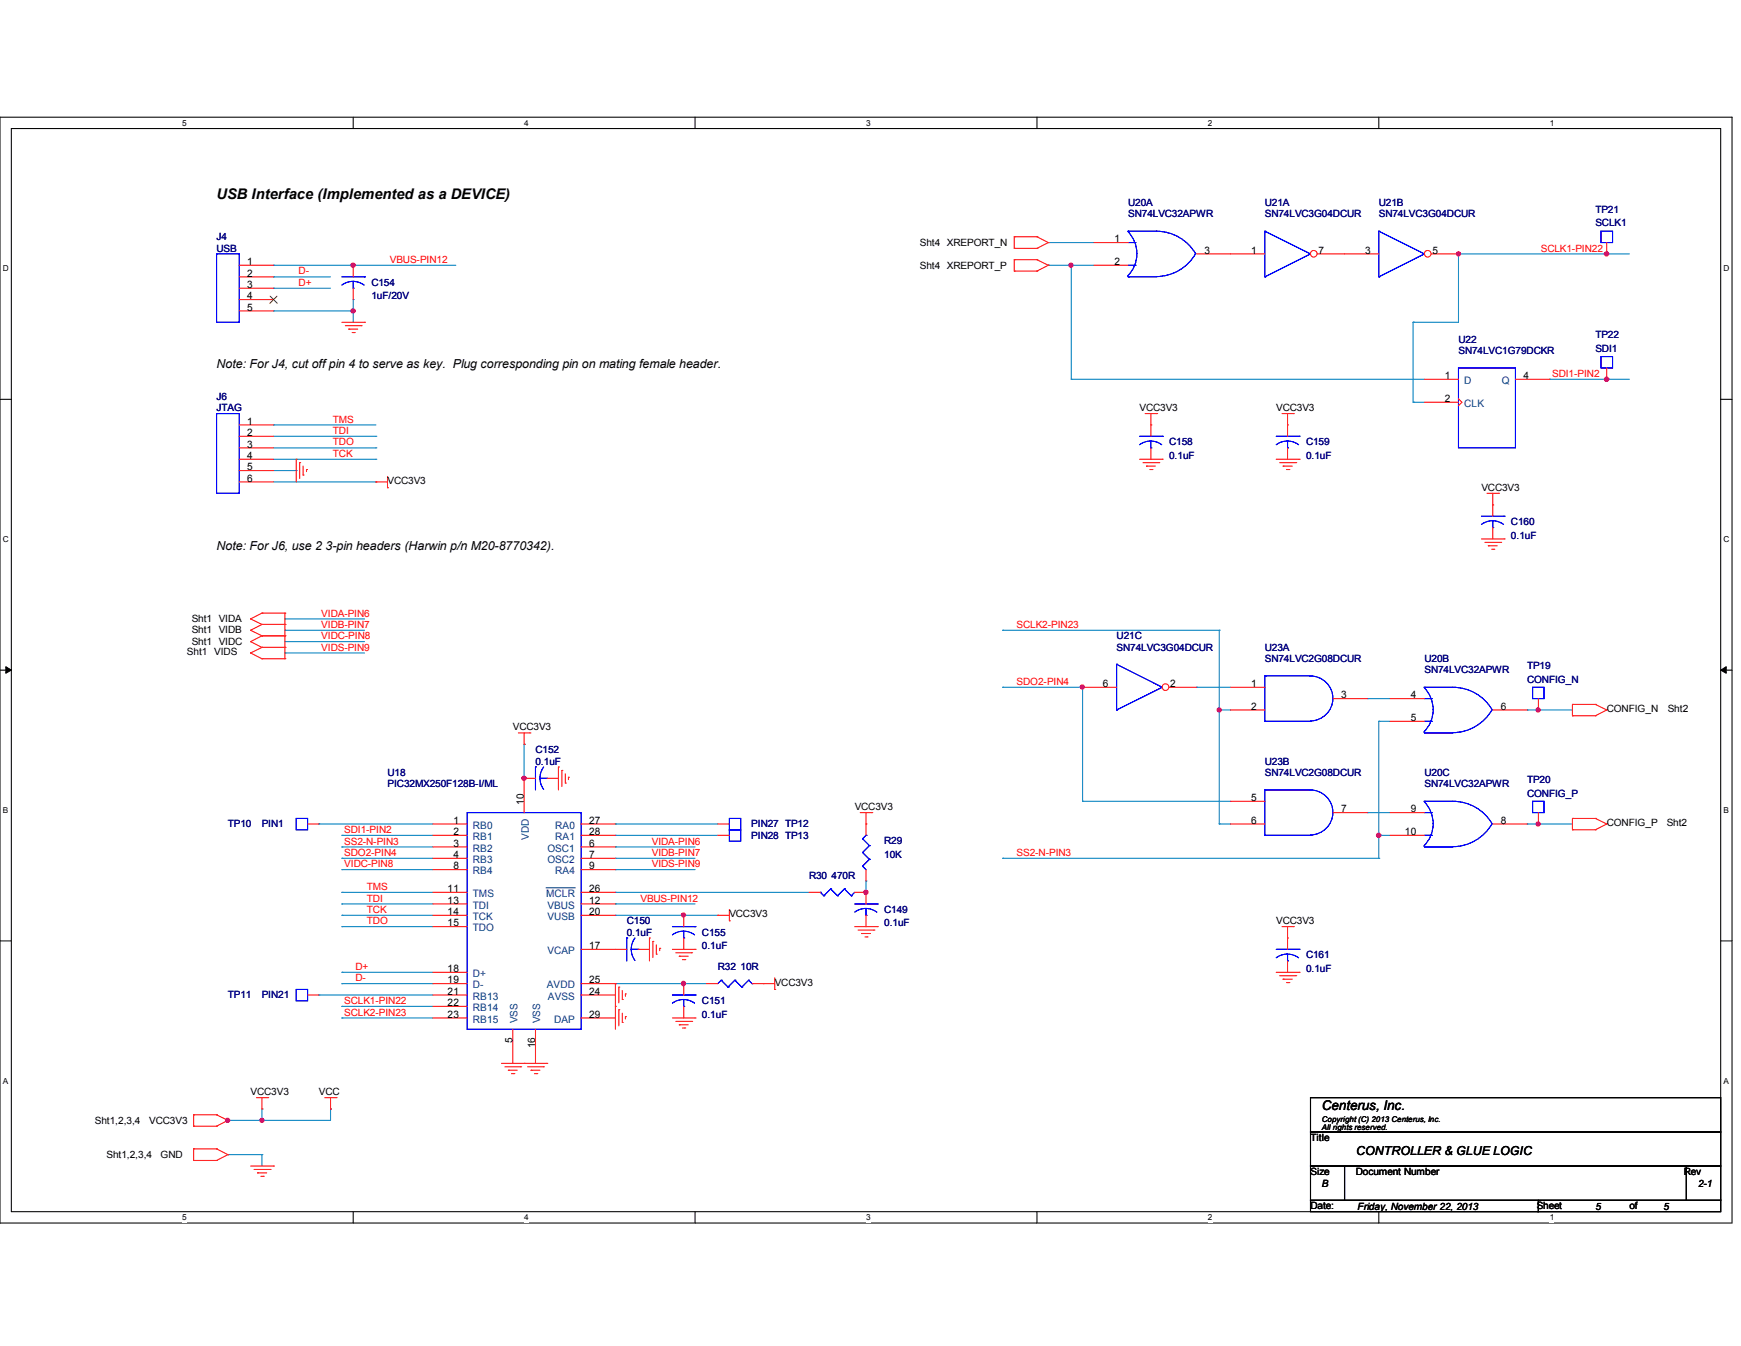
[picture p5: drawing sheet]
<svg xmlns="http://www.w3.org/2000/svg" width="279mm" height="216mm" viewBox="0 0 279 216" stroke-linecap="round" stroke-linejoin="round" font-family="sans-serif">
<path d="M0 18.8h278v177.4h-278zM1.8 20.6h274.3v173.8h-274.3z" fill="none" stroke="#000" stroke-width=".17"/>
<g fill="#fff">
<path d="M29.3 19h.7v1.5h-.7z"/>
<path d="M29.3 194.6h.7v1.4h-.7z"/>
</g>
<path d="M56.7 18.8v1.8M56.7 194.4v1.8" fill="none" stroke="#000" stroke-width=".17"/>
<g fill="#fff">
<path d="M84.1 19h.7v1.5h-.7z"/>
<path d="M84.1 194.6h.7v1.4h-.7z"/>
</g>
<path d="M111.5 18.8v1.8M111.5 194.4v1.8" fill="none" stroke="#000" stroke-width=".17"/>
<g fill="#fff">
<path d="M139 19h.7v1.5h-.7z"/>
<path d="M139 194.6h.7v1.4h-.7z"/>
</g>
<path d="M166.4 18.8v1.8M166.4 194.4v1.8" fill="none" stroke="#000" stroke-width=".17"/>
<g fill="#fff">
<path d="M193.8 19h.8v1.5h-.8z"/>
<path d="M193.8 194.6h.8v1.4h-.8z"/>
</g>
<path d="M221.3 18.8v1.8M221.3 194.4v1.8" fill="none" stroke="#000" stroke-width=".17"/>
<g fill="#fff">
<path d="M248.7 19h.7v1.5h-.7z"/>
<path d="M248.7 194.6h.7v1.4h-.7z"/>
<path d="M.5 42.3h.9v1.5h-.9z"/>
<path d="M276.6 42.3h.9v1.5h-.9z"/>
<path d="M.5 85.8h.9v1.4h-.9z"/>
<path d="M276.6 85.8h.9v1.4h-.9z"/>
</g>
<path d="M0 64.1h1.8M276.1 64.1h1.9" fill="none" stroke="#000" stroke-width=".17"/>
<g fill="#fff">
<path d="M.5 129.2h.8v1.5h-.8z"/>
<path d="M276.6 129.2h.8v1.5h-.8z"/>
</g>
<path d="M0 107.5h1.8M276.1 107.5h1.9" fill="none" stroke="#000" stroke-width=".17"/>
<path d="M.9 106.9l.9 .6-.9 .5zM276.1 107.5l.9-.6v1.1z" fill="#000" stroke="#000" stroke-width=".16"/>
<g fill="#fff">
<path d="M.5 172.6h.8v1.5h-.8z"/>
<path d="M276.6 172.6h.8v1.5h-.8z"/>
</g>
<path d="M0 150.9h1.8M276.1 150.9h1.9M210.3 176.1h65.8v5.5h-65.8zM210.3 181.6h65.8v5.4h-65.8zM210.3 187h5.5v5.5h-5.5zM210.3 192.5h36.6v1.9h-36.6zM215.8 187h54.8v5.5h-54.8zM246.9 192.5h29.2v1.9h-29.2zM270.6 187h5.5v5.5h-5.5z" fill="none" stroke="#000" stroke-width=".17"/>
<g fill="none" stroke="#0080bf" stroke-width=".17">
<path d="M168.2 38.9h.1M168.2 38.9h7.4M43.9 46.2h.1M43.9 44.4h.1M43.9 42.5h.1M43.9 49.9h.1M43.9 46.2h9.1M43.9 44.4h9.1M43.9 42.5h29.3M43.9 49.9h12.8M56.7 42.5h.1M56.7 49.9h.1"/>
<path d="M56.7 48.1h.1M56.7 48.1v3.6M168.2 42.5h.1M168.2 42.5h7.4M171.9 42.5h.1M171.9 42.5v18.3M226.8 51.7h.1M226.8 51.7v12.8M234.1 40.7h.1M234.1 40.7h27.4M234.1 40.7v11h-7.3M257.9 40.7h.1"/>
<path d="M43.9 68.2h.1M43.9 68.2h16.4M43.9 70h16.4M43.9 71.8h16.4M43.9 73.7h16.4M43.9 75.5h3.6M43.9 77.3h16.4M47.5 75.5h.1M60.3 70h.1M60.3 71.8h.1M60.3 73.7h.1M60.3 77.3h.1"/>
<path d="M171.9 60.8h.1M171.9 60.8h56.7M226.8 64.5h.1M226.8 64.5h1.8M248.7 60.8h.1M248.7 60.8h12.8M257.9 60.8h.1M45.7 99.3h.1M45.7 99.3h12.8M45.7 101.1h.1M45.7 102.9h.1M45.7 104.7h.1"/>
<path d="M45.7 101.1h12.8M45.7 102.9h12.8M45.7 104.7h12.8M84.1 119.4h.1M84.1 119.4v5.4M160.9 101.1h.1M160.9 110.2h.1M160.9 101.1h34.8M160.9 110.2h12.8M173.7 110.2h.1M173.7 110.2v18.3M192 110.2h.1"/>
<path d="M192 110.2h5.5M195.7 113.9h.1M195.7 101.1h.1M195.7 113.9h1.8M195.7 101.1v31.1M219.5 112.1h.1M219.5 112.1h3.6M221.3 115.7h.1M221.3 115.7h1.8M221.3 115.7v22M245.1 113.9h.1M245.1 113.9h7.2"/>
<path d="M246.9 113.9h.1M51.2 132.2h.1M51.2 132.2h18.3M54.9 134h.1M54.9 137.7h.1M54.9 139.5h.1M54.9 135.9h.1M54.9 134h14.6M54.9 137.7h14.6M54.9 135.9h14.6M54.9 139.5h14.6M98.8 135.9h.1"/>
<path d="M98.8 137.7h.1M98.8 139.5h.1M98.8 132.2h.1M98.8 134h.1M98.8 132.2h16.4M98.8 134h16.4M98.8 137.7h12.7M98.8 135.9h12.7M98.8 139.5h12.7M160.9 137.7h.1M160.9 137.7h60.4M173.7 128.5h.1"/>
<path d="M173.7 128.5h23.8M195.7 132.2h.1M195.7 132.2h1.8M219.5 130.3h.1M219.5 130.3h3.6M221.3 134h.1M221.3 137.7h.1M221.3 134h1.8M245.1 132.2h.1M245.1 132.2h7.2M246.9 132.2h.1M51.2 159.6h.1"/>
<path d="M51.2 159.6h18.3M54.9 156h.1M54.9 157.8h.1M54.9 143.1h.1M54.9 145h.1M54.9 146.8h.1M54.9 148.6h.1M54.9 156h14.6M54.9 157.8h14.6M54.9 146.8h14.6M54.9 145h14.6M54.9 143.1h14.6"/>
<path d="M54.9 148.6h14.6M98.8 157.8h.1M98.8 145h.1M98.8 143.1h.1M98.8 146.8h.1M98.8 157.8h14.6M98.8 146.8h16.4M98.8 145h12.7M98.8 143.1h31M109.7 146.8h.1M109.7 157.8h.1M139 141.3h.1"/>
<path d="M139 141.3v1.8M36.6 179.7h.1M42 177.9h.1M42 179.7h.1M42 177.9v1.8M53 177.9h.1M53 177.9v1.8h-16.4M54.9 161.4h.1M54.9 163.3h.1M54.9 161.4h14.6M54.9 163.3h14.6M36.6 185.2h.1"/>
<path d="M36.6 185.2h5.4M42 185.2h.1M42 185.2v1.8"/>
</g>
<g fill="#f0f" stroke="#f0f" stroke-width=".17">
<circle cx="84.1" cy="124.8" r=".36"/>
<circle cx="109.7" cy="146.8" r=".34"/>
<circle cx="56.7" cy="42.5" r=".36"/>
<circle cx="109.7" cy="157.8" r=".35"/>
<circle cx="257.8" cy="40.7" r=".36"/>
<circle cx="257.8" cy="60.8" r=".36"/>
<circle cx="171.9" cy="42.5" r=".34"/>
<circle cx="246.8" cy="132.2" r=".34"/>
<circle cx="246.8" cy="113.9" r=".34"/>
<circle cx="221.3" cy="134" r=".36"/>
<circle cx="195.7" cy="113.9" r=".34"/>
<circle cx="173.7" cy="110.2" r=".34"/>
<circle cx="56.7" cy="49.9" r=".36"/>
<circle cx="234.1" cy="40.7" r=".34"/>
<circle cx="139" cy="143.1" r=".36"/>
<circle cx="42" cy="179.7" r=".34"/>
<circle cx="36.5" cy="179.7" r=".34"/>
</g>
<g fill="none" stroke="#f00" stroke-width=".17">
<path d="M162.8 39.8h.1M162.8 38h.1M162.8 38h3.6M162.8 39.8h3.6M162.8 38v1.8M166.4 38h.1M166.4 39.8h.1M166.4 38l1.8 .9M168.2 38.9h.1M168.2 38.9l-1.8 .9M54.9 51.7h3.6M55.4 52.2h2.6"/>
<path d="M56 52.8h.1M56 52.8h1.4M56.5 53.3h.4M56.7 42.5v1.9M56.7 46.2v1.9M56.9 53.3h.1M58 52.2h.1M58.5 51.7h.1M162.8 43.5h.1M162.8 41.7h.1M162.8 41.7v1.8M162.8 41.7h3.6"/>
<path d="M162.8 43.5h3.6M166.4 41.7h.1M166.4 43.5h.1M166.4 41.7l1.8 .8M168.2 42.5h.1M168.2 42.5l-1.8 1M197.5 40.7h5.5M47.5 73.7h.1M47.5 73.7v3.6M48.1 74.2h.1M48.1 74.2v2.6M48.6 76.2h.1"/>
<path d="M48.6 74.8v1.4M49.2 75.3h.1M49.2 75.3v.4M60.3 77.3h.1M60.3 77.3h1.9M62.2 78.2h.1M62.2 76.4v1.8M182.9 73.7h3.6M183.4 74.2h2.6M183.8 66.3h1.8M184 74.8h.1M184 74.8h1.4"/>
<path d="M184.5 75.3h.4M184.7 68.2h.1M184.7 66.3v1.9M184.9 75.3h.1M185.6 66.3h.1M186 74.2h.1M186.5 73.7h.1M204.8 73.7h3.7M205.4 74.2h2.5M205.7 66.3h1.9M205.9 74.8h.1M205.9 74.8h1.5"/>
<path d="M206.5 75.3h.3M206.6 68.2h.1M206.6 66.3v3.7M206.6 71.8v1.9M206.8 75.3h.1M207.6 66.3h.1M207.9 74.2h.1M208.5 73.7h.1M238.6 79.1h1.9M239.6 79.1v1.9M240.5 79.1h.1M40.2 99.3h.1"/>
<path d="M40.2 99.3l1.8 .9M42 98.3h.1M42 98.3l-1.8 1M42 98.3h3.7M45.7 98.3h.1M45.7 98.3v7.4M237.7 86.4h3.7M238.3 87h2.5M238.8 87.5h.1M238.8 87.5h1.5M239.4 88.1h.3M239.6 81h.1"/>
<path d="M239.7 88.1h.1M240.8 87h.1M241.4 86.4h.1M40.2 101.1h.1M40.2 102.9h.1M40.2 104.7h.1M40.2 101.1l1.8 .9M40.2 102.9l1.8 .9M40.2 104.7l1.8 1M42 100.2h.1M42 102h.1M42 103.8h.1"/>
<path d="M42 105.7h.1M42 100.2h3.7M42 100.2l-1.8 .9M42 102h3.7M42 102l-1.8 .9M42 103.8h3.7M42 103.8l-1.8 .9M42 105.7h3.7M45.7 100.2h.1M45.7 102h.1M45.7 103.8h.1M45.7 105.7h.1"/>
<path d="M83.2 117.6h1.8M84.1 119.4h.1M84.1 117.6v1.8M85 117.6h.1M252.3 114.8h.1M252.3 113h.1M252.3 113v1.8M252.3 114.8h3.7M252.3 113h3.7M256 114.8h.1M256 113h.1M256 113l1.9 .9"/>
<path d="M257.9 113.9h.1M257.9 113.9l-1.9 .9M69.5 132.2h5.5M69.5 134h5.5M69.5 135.9h5.5M69.5 137.7h5.5M69.5 139.5h5.5M84.1 124.8v5.5M89.6 123h.1M89.6 123v3.7M90.2 123.6h.1M90.2 123.6v2.6"/>
<path d="M90.7 125.6h.1M90.7 124.1v1.5M91.2 124.7h.1M91.2 124.7v.4M93.3 132.2h5.5M93.3 134h5.5M93.3 135.9h5.5M93.3 137.7h5.5M93.3 139.5h5.5M138 130.3h1.9M139 132.2h.1M139 130.3v1.9"/>
<path d="M139.9 130.3h.1M252.3 133.1h.1M252.3 131.3h.1M252.3 133.1h3.7M252.3 131.3v1.8M252.3 131.3h3.7M256 133.1h.1M256 131.3h.1M256 131.3l1.9 .9M257.9 132.2h.1M257.9 132.2l-1.9 .9M69.5 148.6h5.5"/>
<path d="M69.5 146.8h5.5M69.5 157.8h5.5M69.5 156h5.5M69.5 143.1h5.5M69.5 145h5.5M69.5 159.6h5.5M93.3 146.8h5.5M93.3 152.3h5.5M93.3 157.8h5.5M93.3 143.1h5.5M93.3 145h5.5M93.3 159.6h5.5"/>
<path d="M98.8 157.8h.1M98.8 157.8v7.3M99.3 158.3h.1M99.3 158.3v2.6M99.9 158.9v1.4M100.4 159.4h.1M100.4 159.4v.4M104.2 150.5h.1M104.2 150.5v3.6M104.8 151h.1M104.8 151v2.6M105.3 153h.1"/>
<path d="M105.3 151.6v1.4M105.9 152.1h.1M105.9 152.1v.4M107.9 152.3h3.6M108.5 152.8h2.5M109 153.4h.1M109 153.4h1.4M109.5 153.9h.4M109.9 153.9h.1M111 152.8h.1M111.5 152.3h.1M115.2 146.8h.1"/>
<path d="M115.2 146.8h1.9M117.1 147.7h.1M117.1 145.9v1.8M122.5 157.8h.1M122.5 157.8h1.8M124.3 158.7h.1M124.3 156.8v1.9M137.2 148.6h3.6M137.7 149.2h2.6M138.3 149.7h.1M138.3 149.7h1.4M138.8 150.3h.3"/>
<path d="M139.1 150.3h.1M140.3 149.2h.1M140.8 148.6h.1M204.8 156h3.7M205.4 156.5h2.5M205.7 148.6h1.9M205.9 157.1h.1M205.9 157.1h1.5M206.5 157.6h.3M206.6 150.5h.1M206.6 148.6v1.9M206.8 157.6h.1"/>
<path d="M207.6 148.6h.1M207.9 156.5h.1M208.5 156h.1M31.1 178.8h.1M31.1 178.8h3.7M31.1 178.8v1.8M34.8 178.8h.1M34.8 178.8l1.8 .9M36.6 179.7h.1M36.6 179.7l-1.8 .9M41.1 176.1h1.9M42 177.9h.1"/>
<path d="M42 176.1v1.8M43 176.1h.1M52.1 176.1h1.8M53 177.9h.1M53 176.1v1.8M53.9 176.1h.1M69.5 163.3h5.5M69.5 161.4h5.5M80.5 170.6h7.3M81 171.1h2.6M81.6 171.7h.1M81.6 171.7h1.4"/>
<path d="M82.1 172.2h.4M82.3 165.1v5.5M82.5 172.2h.1M83.6 171.1h.1M84.1 170.6h.1M84.7 171.1h2.5M85.2 171.7h.1M85.2 171.7h1.5M85.8 172.2h.3M85.9 165.1v5.5M86.1 172.2h.1M87.2 171.1h.1"/>
<path d="M87.8 170.6h.1M93.3 163.3h5.5M98.8 161.4h.1M99.3 162h.1M99.3 162v2.6M99.9 164h.1M99.9 160.3h.1M99.9 162.5v1.5M100.4 163.1h.1M100.4 163.1v.4M107.9 163.3h3.6M108.5 163.8h2.5"/>
<path d="M109 164.4h.1M109 164.4h1.4M109.5 164.9h.4M109.9 164.9h.1M111 163.8h.1M111.5 163.3h.1M31.1 180.6h.1M31.1 186.1h.1M31.1 184.3h.1M31.1 180.6h3.7M31.1 184.3v1.8M31.1 184.3h3.7"/>
<path d="M31.1 186.1h3.7M34.8 180.6h.1M34.8 184.3h.1M34.8 186.1h.1M34.8 184.3l1.8 .9M36.6 185.2h.1M36.6 185.2l-1.8 .9M40.2 187h3.7M40.8 187.6h2.5M41.3 188.1h.1M41.3 188.1h1.5M41.9 188.7h.3"/>
<path d="M42.2 188.7h.1M43.3 187.6h.1M43.9 187h.1"/>
</g>
<g fill="none" stroke="#00f" stroke-width=".17">
<path d="M203 37.1h.1M203 37.1l7.3 3.6M203 37.1v7.3M54.9 45.7a2.96 2.96 0 0 1 3.5 0M54.9 44.4h3.6M56.7 46.2h.1M56.7 45.1v1.1M58.5 44.4h.1M203 44.4h.1M210.3 40.7h.1M210.3 40.7l-7.3 3.7M204.8 71.3l1-.5 .8-.1 .8 .1 1 .5"/>
<path d="M204.8 70h3.7M206.6 71.8h.1M206.6 70.7v1.1M208.5 70h.1M75 130.3h18.3v34.8h-18.3z"/>
</g>
<path d="M87.6 142.4h4.7" fill="none" stroke="#004080" stroke-width=".16"/>
<circle cx="210.8" cy="40.7" r=".54" fill="#fff" stroke="#f00" stroke-width=".17"/>
<g fill="none" stroke="#f00" stroke-width=".17">
<path d="M38.4 42.5h5.5M38.4 44.4h5.5M38.4 46.2h5.5M38.4 48.1h5.5M38.4 49.9h5.5M211.4 40.7h4.4M173.7 110.2h5.5M197.5 110.2h5.5M197.5 113.9h5.5M214 112.1h5.5M223.1 112.1h5.5M223.1 115.7h5.5"/>
<path d="M239.6 113.9h5.5M49.4 132.2h1.8M115.2 134h1.9M139 132.2v1.8M139 139.5v1.8M197.5 132.2h5.5M197.5 128.5h5.5M214 130.3h5.5M223.1 130.3h5.5M223.1 134h5.5M239.6 132.2h5.5M246.9 130.3v1.9"/>
<path d="M49.4 159.6h1.8M98.8 152.3h1.8M102.4 152.3h1.8M109.7 146.8v1.8M109.7 150.5v1.8M113.4 157.8h1.8M120.7 157.8h1.8M129.8 143.1h1.9M137.2 143.1h1.8M206.6 150.5v1.8M206.6 154.1v1.9"/>
</g>
<g fill="none" stroke="#00f" stroke-width=".17">
<path d="M34.8 40.7h3.6v11h-3.6zM179.2 113.9h.1M179.2 106.6h.1M179.2 106.6l7.3 3.6M179.2 106.6v7.3M186.5 110.2h.1M186.5 110.2l-7.3 3.7M203 108.4h.1M203 115.7h.1M203 108.4v7.3M203 108.4h7.3M203 115.7h7.3"/>
<path d="M210.3 108.4a3.6 3.6 0 0 1 3.6 3.6 3.6 3.6 0 0 1-3.6 3.7M210.3 115.7h.1M228.5 110.2a5.1 5.1 0 0 1 0 7.2M228.6 110.2h.1M228.6 117.6h.1M228.6 115.7h1.1M228.6 110.2h4.6M228.6 117.6h4.6M228.6 112.1h1.1M229.7 112.1h.1M229.7 115.7h.1M233.1 110.2a7.3 7.3 0 0 1 6.4 3.7"/>
<path d="M239.5 113.8a7.4 7.4 0 0 1-6.4 3.7M47.5 131.3h1.9v1.8h-1.9zM117.1 133.1h1.8v1.8h-1.8zM138.4 138.9h.1M138.4 136.7h.1M138.4 134.5h.1M138.4 138.9l.6 .6M138.4 136.7l1.1 1.1M138.4 134.5l1.1 1.1M139 134h.1M139 134l-.6 .5M139.5 137.8h.1"/>
<path d="M139.5 135.6h.1M139.5 137.8l-1.1 1.1M139.5 135.6l-1.1 1.1M203 126.7h.1M203 134h.1M203 134h7.3M203 126.7h7.3M203 126.7v7.3M210.3 126.7a3.6 3.6 0 0 1 3.6 3.6 3.6 3.6 0 0 1-3.6 3.6M210.3 134h.1M228.5 128.5a5.1 5.1 0 0 1 0 7.2M228.6 128.5h.1"/>
<path d="M228.6 135.9h.1M228.6 128.5h4.6M228.6 135.9h4.6M228.6 130.3h1.1M228.6 134h1.1M229.7 130.3h.1M229.7 134h.1M233.1 128.5a7.3 7.3 0 0 1 6.4 3.7M239.5 132.1a7.4 7.4 0 0 1-6.4 3.7M246 128.5h1.8v1.8h-1.8zM47.5 158.7h1.9v1.8h-1.9zM100.6 150.5h.1"/>
<path d="M100.6 150.5v3.6M101.3 152.3h1.1M101.9 150.5l-.5 1-.1 .7 .1 .8 .5 1.1M102.4 152.3h.1M107.9 149.9a2.96 2.96 0 0 1 3.6 0M107.9 148.6h3.6M109.7 150.5h.1M109.7 149.4v1.1M111.5 148.6h.1M115.7 157.2h.1M115.7 157.2l-.5 .6M115.7 157.2l1.1 1.1"/>
<path d="M116.8 158.3h.1M117.9 157.2h.1M117.9 157.2l-1.1 1.1M117.9 157.2l1.1 1.1M119 158.3h.1M120.1 157.2h.1M120.1 157.2l-1.1 1.1M120.1 157.2l.6 .6M120.7 157.8h.1M131.7 143.1h.1M131.7 143.1l.5 .6M132.2 143.7h.1"/>
<path d="M133.3 142.6h.1M133.3 142.6l1.1 1.1M133.3 142.6l-1.1 1.1M134.4 143.7h.1M135.5 142.6h.1M135.5 142.6l1.1 1.1M135.5 142.6l-1.1 1.1M136.6 143.7h.1M137.2 143.1l-.6 .6M204.8 153.6l1-.5 .8-.1 .8 .1 1 .5M204.8 152.3h3.7M206.6 154.1h.1"/>
<path d="M206.6 153v1.1M208.5 152.3h.1"/>
</g>
<path d="M43.3 47.5l1.2 1.1M44.4 47.5l-1.1 1.1" fill="none" stroke="#804000" stroke-width=".16"/>
<circle cx="187" cy="110.2" r=".54" fill="#fff" stroke="#f00" stroke-width=".17"/>
<path d="M215.8 40.7h5.5M257.9 59v1.8M239.6 81v1.8M239.6 84.6v1.8M187.6 110.2h4.4M246.9 112.1v1.8M84.1 124.8h1.8M87.8 124.8h1.8M115.2 132.2h1.9" fill="none" stroke="#f00" stroke-width=".17"/>
<g fill="none" stroke="#00f" stroke-width=".17">
<path d="M221.3 37.1h.1M221.3 37.1l7.3 3.6M221.3 37.1v7.3M221.3 44.4h.1M228.6 40.7h.1M228.6 40.7l-7.3 3.7M256.9 57.2h1.9v1.8h-1.9zM237.7 84.1a2.96 2.96 0 0 1 3.6 0M237.7 82.8h3.7M239.6 84.6h.1M239.6 83.5v1.1M241.4 82.8h.1"/>
<path d="M246 110.2h1.8v1.9h-1.8zM85.9 123h.1M85.9 123v3.7M86.7 124.8h1.1M87.2 123l-.4 1-.1 .8 .1 .8 .4 1M87.8 124.8h.1M117.1 131.3h1.8v1.8h-1.8z"/>
</g>
<circle cx="229.1" cy="40.7" r=".54" fill="#fff" stroke="#f00" stroke-width=".17"/>
<g fill="none" stroke="#f00" stroke-width=".17">
<path d="M175.6 38.9h5.5M257.9 38.9v1.8M175.6 42.5h5.5M192 40.7h5.5M229.7 40.7h4.4M38.4 68.2h5.5M38.4 70h5.5M38.4 71.8h5.5M38.4 73.7h5.5M38.4 75.5h5.5M38.4 77.3h5.5M184.7 68.2v1.8"/>
<path d="M184.7 71.8v1.9M228.6 60.8h5.5M228.6 64.5h5.5M234.1 64l.5 .5-.5 .6M243.2 60.8h5.5M109.7 157.8v1.8M139 143.1v1.9M139 146.8v1.8M109.7 161.4v1.9"/>
</g>
<g fill="none" stroke="#00f" stroke-width=".17">
<path d="M181 37.1a5.1 5.1 0 0 1-.1 7.2M181.1 37.1h.1M181.1 37.1h4.5M181.1 38.9h1.1M182.2 38.9h.1M185.6 37.1a7.3 7.3 0 0 1 6.3 3.6M256.9 37.1h1.9v1.8h-1.9zM181.1 44.4h.1M181.1 44.4h4.5M181.1 42.5h1.1M182.2 42.5h.1M191.9 40.6a7.3 7.3 0 0 1-6.3 3.8"/>
<path d="M234.1 59h9.1v12.8h-9.1zM34.8 66.3h3.6v12.8h-3.6zM182.9 71.3a2.96 2.96 0 0 1 3.5 0M182.9 70h3.6M184.7 71.8h.1M184.7 70.7v1.1M186.5 70h.1M107.9 159.6h3.6M111.5 159.6h.1M137.2 146.3a2.96 2.96 0 0 1 3.5 0M137.2 145h3.6M139 146.8h.1"/>
<path d="M139 145.7v1.1M140.8 145h.1M107.9 160.9a2.96 2.96 0 0 1 3.6 0M109.7 161.4h.1M109.7 160.3v1.1"/>
</g>
<g fill="#f0f" stroke="#f0f" stroke-width=".17">
<circle cx="84.1" cy="124.8" r=".36"/>
<circle cx="109.7" cy="146.8" r=".34"/>
<circle cx="56.7" cy="42.5" r=".36"/>
<circle cx="109.7" cy="157.8" r=".35"/>
<circle cx="257.8" cy="40.7" r=".36"/>
<circle cx="257.8" cy="60.8" r=".36"/>
<circle cx="171.9" cy="42.5" r=".34"/>
<circle cx="246.8" cy="132.2" r=".34"/>
<circle cx="246.8" cy="113.9" r=".34"/>
<circle cx="221.3" cy="134" r=".36"/>
<circle cx="195.7" cy="113.9" r=".34"/>
<circle cx="173.7" cy="110.2" r=".34"/>
<circle cx="56.7" cy="49.9" r=".36"/>
<circle cx="234.1" cy="40.7" r=".34"/>
<circle cx="139" cy="143.1" r=".36"/>
<circle cx="42" cy="179.7" r=".34"/>
<circle cx="36.5" cy="179.7" r=".34"/>
</g>
<text font-size="2.4" x="34.8" y="32">USB Interface (Implemented as a DEVICE)</text>
<text font-size="2.2" x="212.1" y="178.1">Centerus, Inc.</text>
<g font-size="2">
<text x="34.8" y="59">Note: For J4, cut offpin 4 to serve as key. Plug corresponding pin on mating female header.</text>
<text x="34.8" y="88.3">Note: For J6, use 2 3-pin headers (Harwin p/n M20-8770342).</text>
<text x="217.6" y="185.2">CONTROLLER &amp; GLUE LOGIC</text>
</g>
<g font-size="1.6" fill="#000080">
<text x="181.1" y="33">U20A</text>
<text x="181.1" y="34.8">SN74LVC32APWR</text>
<text x="203" y="33">U21A</text>
<text x="203" y="34.8">SN74LVC3G04DCUR</text>
<text x="221.3" y="33">U21B</text>
<text x="221.3" y="34.8">SN74LVC3G04DCUR</text>
<text x="256" y="34.1">TP21</text>
<text x="34.8" y="38.5">J4</text>
<text x="34.8" y="40.3">USB</text>
<text x="256" y="36.3">SCLK1</text>
<text x="59.6" y="45.8">C154</text>
<text x="59.6" y="48">1uF/20V</text>
<text x="234.1" y="55">U22</text>
<text x="234.1" y="56.8">SN74LVC1G79DCKR</text>
<text x="256" y="54.2">TP22</text>
<text x="256" y="56.4">SDI1</text>
<text x="34.8" y="64.1">J6</text>
<text x="34.8" y="66">JTAG</text>
<text x="187.6" y="71.4">C158</text>
<text x="209.6" y="71.4">C159</text>
<text x="187.6" y="73.6">0.1uF</text>
<text x="209.6" y="73.6">0.1uF</text>
<text x="242.5" y="84.2">C160</text>
<text x="242.5" y="86.4">0.1uF</text>
<text x="179.2" y="102.5">U21C</text>
<text x="179.2" y="104.4">SN74LVC3G04DCUR</text>
<text x="203" y="104.4">U23A</text>
<text x="203" y="106.2">SN74LVC2G08DCUR</text>
<text x="228.6" y="106.2">U20B</text>
<text x="228.6" y="108">SN74LVC32APWR</text>
<text x="245.1" y="107.3">TP19</text>
<text x="245.1" y="109.5">CONFIG_N</text>
<text x="62.2" y="124.5">U18</text>
<text x="85.9" y="120.8">C152</text>
<text x="85.9" y="122.6">0.1uF</text>
<text x="203" y="122.6">U23B</text>
<text x="203" y="124.5">SN74LVC2G08DCUR</text>
<text x="228.6" y="124.5">U20C</text>
<text x="245.1" y="125.6">TP20</text>
<text x="62.2" y="126.3">PIC32MX250F128B-I/ML</text>
<text x="228.6" y="126.3">SN74LVC32APWR</text>
<text x="245.1" y="127.8">CONFIG_P</text>
<text x="36.6" y="132.7">TP10</text>
<text x="42" y="132.7">PIN1</text>
<text x="120.6" y="134.5">PIN28 TP13</text>
<text x="120.6" y="132.7">PIN27 TP12</text>
<text x="141.9" y="135.4">R29</text>
<text x="141.9" y="137.6">10K</text>
<text x="129.8" y="140.9">R30 470R</text>
<text x="100.6" y="148.3">C150</text>
<text x="141.9" y="146.4">C149</text>
<text x="141.9" y="148.6">0.1uF</text>
<text x="100.6" y="150.1">0.1uF</text>
<text x="112.6" y="150.1">C155</text>
<text x="112.6" y="152.3">0.1uF</text>
<text x="115.2" y="155.6">R32 10R</text>
<text x="209.6" y="153.7">C161</text>
<text x="209.6" y="155.9">0.1uF</text>
<text x="36.6" y="160.1">TP11</text>
<text x="42" y="160.1">PIN21</text>
<text x="112.6" y="161">C151</text>
<text x="112.6" y="163.2">0.1uF</text>
</g>
<g font-size="1.6">
<text x="147.6" y="39.4">Sht4 XREPORT_N</text>
<text x="178.9" y="38.9">1</text>
<text x="193.3" y="40.7">3</text>
<text x="200.8" y="40.7">1</text>
<text x="211.6" y="40.7">7</text>
<text x="219.1" y="40.7">3</text>
<text x="229.9" y="40.7">5</text>
<text x="39.7" y="42.5">1</text>
<text x="39.7" y="44.4">2</text>
<text x="39.7" y="46.2">3</text>
<text x="147.6" y="43.1">Sht4 XREPORT_P</text>
<text x="178.9" y="42.5">2</text>
<text x="39.7" y="48">4</text>
<text x="39.7" y="49.8">5</text>
<text x="182.9" y="66">VCC3V3</text>
<text x="204.8" y="66">VCC3V3</text>
<text x="231.9" y="60.8">1</text>
<text x="231.9" y="64.5">2</text>
<text x="244.5" y="60.8">4</text>
<text x="39.7" y="68.1">1</text>
<text x="39.7" y="69.9">2</text>
<text x="39.7" y="71.8">3</text>
<text x="39.7" y="73.6">4</text>
<text x="39.7" y="75.4">5</text>
<text x="39.7" y="77.3">6</text>
<text x="62.2" y="77.6">VCC3V3</text>
<text x="237.7" y="78.7">VCC3V3</text>
<text x="30.8" y="99.8">Sht1 VIDA</text>
<text x="30.8" y="101.6">Sht1 VIDB</text>
<text x="30" y="105.1">Sht1 VIDS</text>
<text x="30.8" y="103.4">Sht1 VIDC</text>
<text x="177" y="110.2">6</text>
<text x="187.8" y="110.2">2</text>
<text x="200.8" y="110.2">1</text>
<text x="200.8" y="113.8">2</text>
<text x="215.2" y="112">3</text>
<text x="226.4" y="112">4</text>
<text x="240.8" y="113.8">6</text>
<text x="82.3" y="117.1">VCC3V3</text>
<text x="226.4" y="115.7">5</text>
<text x="257.9" y="114.2">CONFIG_N</text>
<text x="267.6" y="114.2">Sht2</text>
<text x="84.1" y="129.1" transform="rotate(-90 84.1 129.1)">10</text>
<text x="137.2" y="130">VCC3V3</text>
<text x="200.8" y="128.5">5</text>
<text x="215.2" y="130.3">7</text>
<text x="226.4" y="130.3">9</text>
<text x="72.8" y="132.1">1</text>
<text x="72.8" y="133.9">2</text>
<text x="72.8" y="135.8">3</text>
<text x="72.8" y="137.6">4</text>
<text x="94.5" y="135.8">6</text>
<text x="94.5" y="137.6">7</text>
<text x="94.5" y="132.1">27</text>
<text x="94.5" y="133.9">28</text>
<text x="200.8" y="132.1">6</text>
<text x="225.5" y="133.9">10</text>
<text x="240.8" y="132.1">8</text>
<text x="257.9" y="132.5">CONFIG_P</text>
<text x="267.5" y="132.5">Sht2</text>
<text x="71.8" y="143.1">11</text>
<text x="72.8" y="139.4">8</text>
<text x="94.5" y="139.4">9</text>
<text x="94.5" y="143.1">26</text>
<text x="71.8" y="144.9">13</text>
<text x="71.8" y="146.8">14</text>
<text x="71.8" y="148.6">15</text>
<text x="94.5" y="144.9">12</text>
<text x="94.5" y="146.8">20</text>
<text x="117.1" y="147.2">VCC3V3</text>
<text x="204.8" y="148.3">VCC3V3</text>
<text x="71.8" y="155.9">18</text>
<text x="94.5" y="152.2">17</text>
<text x="71.8" y="157.7">19</text>
<text x="71.8" y="159.6">21</text>
<text x="71.8" y="161.4">22</text>
<text x="94.5" y="159.6">24</text>
<text x="94.5" y="157.7">25</text>
<text x="124.3" y="158.1">VCC3V3</text>
<text x="71.8" y="163.2">23</text>
<text x="82.3" y="167.3" transform="rotate(-90 82.3 167.3)">5</text>
<text x="94.5" y="163.2">29</text>
<text x="85.9" y="168.1" transform="rotate(-90 85.9 168.1)">16</text>
<text x="40.2" y="175.7">VCC3V3</text>
<text x="51.2" y="175.7">VCC</text>
<text x="15.2" y="180.3">Sht1,2,3,4</text>
<text x="17.1" y="185.7">Sht1,2,3,4</text>
<text x="24" y="180.3">VCC3V3</text>
<text x="25.8" y="185.7">GND</text>
<text x="210.3" y="183">Title</text>
<text x="210.3" y="188.5">Size</text>
<text x="212.1" y="190.3">B</text>
<text x="217.6" y="188.5">Document Number</text>
<text x="270.2" y="188.5">Rev</text>
<text x="272.5" y="190.3">2-1</text>
<text x="210.3" y="194">Date:</text>
<text x="217.9" y="194">Friday, November 22, 2013</text>
<text x="246.6" y="194">Sheet</text>
<text x="256" y="194">5</text>
<text x="261.5" y="194">of</text>
<text x="267" y="194">5</text>
</g>
<g font-size="1.6" fill="#f00">
<text x="247.3" y="40.3">SCLK1-PIN22</text>
<text x="47.9" y="45.8">D+</text>
<text x="47.9" y="44">D-</text>
<text x="62.6" y="42.2">VBUS-PIN12</text>
<text x="249.1" y="60.5">SDI1-PIN2</text>
<text x="53.4" y="67.8">TMS</text>
<text x="53.4" y="69.6">TDI</text>
<text x="53.4" y="71.5">TDO</text>
<text x="53.4" y="73.3">TCK</text>
<text x="51.6" y="98.9">VIDA-PIN6</text>
<text x="51.6" y="100.7">VIDB-PIN7</text>
<text x="163.2" y="100.7">SCLK2-PIN23</text>
<text x="51.6" y="102.5">VIDC-PIN8</text>
<text x="51.6" y="104.4">VIDS-PIN9</text>
<text x="163.2" y="109.9">SDO2-PIN4</text>
<text x="55.2" y="133.6">SDI1-PIN2</text>
<text x="55.2" y="137.3">SDO2-PIN4</text>
<text x="55.2" y="135.5">SS2-N-PIN3</text>
<text x="104.6" y="135.5">VIDA-PIN6</text>
<text x="104.6" y="137.3">VIDB-PIN7</text>
<text x="163.2" y="137.3">SS2-N-PIN3</text>
<text x="55.2" y="139.1">VIDC-PIN8</text>
<text x="58.9" y="142.7">TMS</text>
<text x="104.6" y="139.1">VIDS-PIN9</text>
<text x="58.9" y="144.6">TDI</text>
<text x="58.9" y="146.4">TCK</text>
<text x="58.9" y="148.3">TDO</text>
<text x="102.8" y="144.6">VBUS-PIN12</text>
<text x="57.1" y="155.6">D+</text>
<text x="55.2" y="161">SCLK1-PIN22</text>
<text x="57.1" y="157.4">D-</text>
<text x="55.2" y="162.9">SCLK2-PIN23</text>
</g>
<g font-size="1.6" fill="#004080">
<text x="235" y="61.6">D</text>
<text x="235" y="65.3">CLK</text>
<text x="241" y="61.6">Q</text>
<text x="75.9" y="132.9">RB0</text>
<text x="75.9" y="134.7">RB1</text>
<text x="75.9" y="136.6">RB2</text>
<text x="84.9" y="134.7" transform="rotate(-90 84.9 134.7)">VDD</text>
<text x="87.8" y="136.6">OSC1</text>
<text x="89.1" y="132.9">RA0</text>
<text x="89.1" y="134.7">RA1</text>
<text x="75.9" y="138.4">RB3</text>
<text x="75.9" y="140.3">RB4</text>
<text x="75.9" y="143.9">TMS</text>
<text x="87.6" y="143.9">MCLR</text>
<text x="87.8" y="138.4">OSC2</text>
<text x="89.1" y="140.3">RA4</text>
<text x="75.9" y="145.8">TDI</text>
<text x="75.9" y="147.6">TCK</text>
<text x="75.9" y="149.4">TDO</text>
<text x="87.8" y="145.8">VBUS</text>
<text x="87.8" y="147.6">VUSB</text>
<text x="87.8" y="153">VCAP</text>
<text x="75.9" y="156.7">D+</text>
<text x="75.9" y="158.5">D-</text>
<text x="75.9" y="160.4">RB13</text>
<text x="87.8" y="158.5">AVDD</text>
<text x="87.9" y="160.4">AVSS</text>
<text x="75.9" y="162.2">RB14</text>
<text x="75.9" y="164">RB15</text>
<text x="83.1" y="164.2" transform="rotate(-90 83.1 164.2)">VSS</text>
<text x="86.7" y="164.2" transform="rotate(-90 86.7 164.2)">VSS</text>
<text x="88.9" y="164">DAP</text>
</g>
<g font-size="1.3">
<text x="29.3" y="20.2">5</text>
<text x="84.1" y="20.2">4</text>
<text x="139" y="20.2">3</text>
<text x="193.8" y="20.2">2</text>
<text x="248.7" y="20.2">1</text>
<text x=".5" y="43.5">D</text>
<text x="276.6" y="43.5">D</text>
<text x=".5" y="87">C</text>
<text x="276.6" y="87">C</text>
<text x=".5" y="130.4">B</text>
<text x="276.6" y="130.4">B</text>
<text x=".5" y="173.8">A</text>
<text x="276.6" y="173.8">A</text>
<text x="212.1" y="181.3">All rights reserved.</text>
<text x="212.1" y="180">Copyright (C) 2013 Centerus, Inc.</text>
<text x="29.3" y="195.7">5</text>
<text x="84.1" y="195.7">4</text>
<text x="139" y="195.7">3</text>
<text x="193.8" y="195.7">2</text>
<text x="248.7" y="195.7">1</text>
</g>
</svg>
